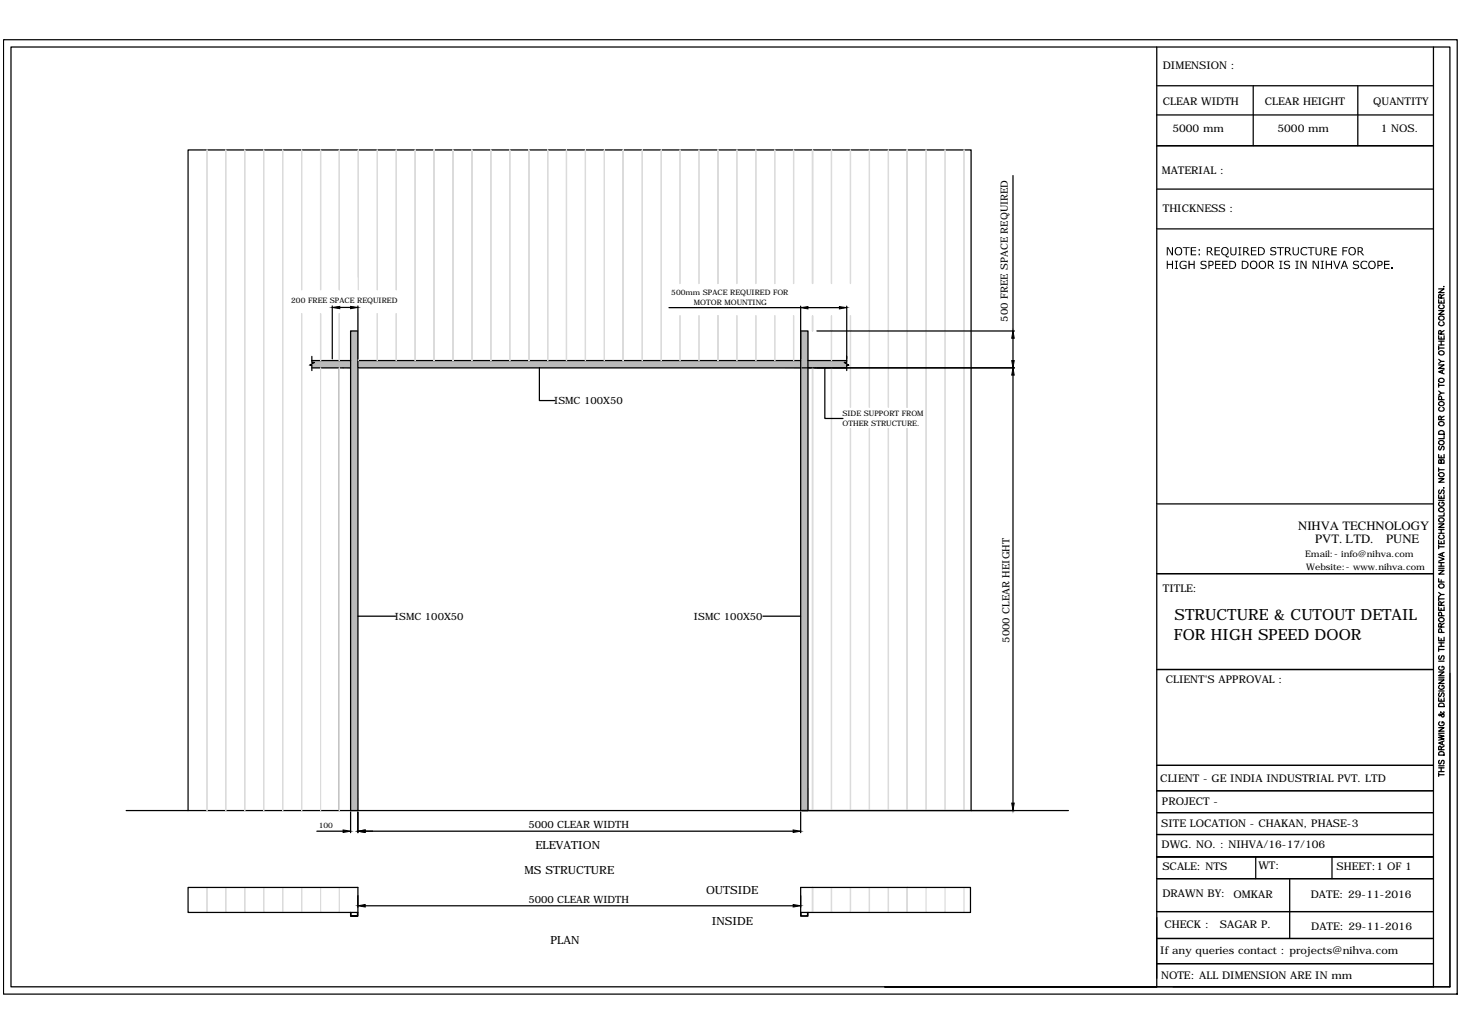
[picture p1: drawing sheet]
<svg xmlns="http://www.w3.org/2000/svg" width="297mm" height="210mm" viewBox="0 0 297 210" stroke-linecap="round" stroke-linejoin="round" font-family="sans-serif">
<!-- layer: 0 -->
<g fill="#bababa" stroke="#bababa" stroke-width=".2">
<path d="M71.2 67.3v97.4h1.5zM71.2 67.3h1.5v97.4z"/>
<path d="M63.4 73.3v.3h7.8zM63.4 73.3h7.8v.3z"/>
<path d="M62.9 74.2h8.3l-7.3-.6zM63.9 73.6h7.3v.6z"/>
<path d="M63.4 74.2v.5h7.8zM63.4 74.2h7.8v.5z"/>
<path d="M164.2 73.3v.3h7.8zM164.2 73.3h7.8v.3z"/>
<path d="M164.2 73.6v.6h8.3zM164.2 73.6h7.3l1 .6z"/>
<path d="M164.2 74.2v.5h7.8zM164.2 74.2h7.8v.5z"/>
<path d="M72.7 73.3v1.4h90zM72.7 73.3h90v1.4z"/>
<path d="M162.7 67.3v97.4h1.5zM162.7 67.3h1.5v97.4z"/>
</g>
<g fill="none" stroke="#000" stroke-width=".25">
<path d="M.7 8.1h295.4v193.9h-295.4zM2.2 9.6h292.4v190.9h-292.4zM235 9.6v190.9h56.2v-190.9M235 17.4h56.2M254.6 17.4v12.2M275.9 17.4v12.2M205.8 35.7v31.6M235 29.6h56.2M235 23.4h56.2M235 38.4h56.2M235 46.5h56.2M292.3 58.7h1.1l-1.1 .8h1.1"/>
<path d="M293.3 58.2h.1M293.4 59.8l-.6 .4M63.4 72.4v1.2h.5l-1 .6h.5v1.1M63.4 73.3h7.8M63.4 74.7h7.8M67.5 62.2v10.7M68.9 74.7v90M69 62.5h2.2M71.2 67.3h1.5v97.4h-1.5zM72.7 67.3v7.4h90M72.7 73.3h90M72.7 62.2v10.7"/>
<path d="M109.6 74.7v6.7h3.1M135.9 62.5h26.8M162.7 62.2v102.5h1.5v-97.4h-1.5M163 74.7h43.1M164.2 73.3h7.8M164.2 62.5h6.3M166 67.3h40.1M167.6 74.7v10.3h3.7M172 72.4v1.2h-.5l1 .6h-.5v1.1M172 62.2v10.7M205.8 68.7v4.6M205.8 76.2v87"/>
<path d="M292.3 74.2h1.1l-1.1 .7h1.1M292.3 68.2v.7h1.1v-.7M292.3 63.1h1.1l-1.1 .8h1.1M292.3 60.9v.7h1.1v-.7M292.3 70.3v.8M292.3 77.9v.8M292.3 79.4l.5 .5M292.3 78.3h1.1M292.3 73l.5 .4M292.3 70.7h1.1M292.3 70.1h1.1M292.3 69.3h1.1"/>
<path d="M292.3 71.5a.51 .51 0 0 1 .8-.2 .51 .51 0 0 1 0 .8 .52 .52 0 0 1-.6 0 .52 .52 0 0 1-.2-.6zM292.3 64.4a.51 .51 0 0 1 .8-.2 .51 .51 0 0 1 0 .8 .52 .52 0 0 1-.6 0 .52 .52 0 0 1-.2-.6zM292.6 65.4a.45 .45 0 0 0-.3 .6 .45 .45 0 0 0 .7 .2 .42 .42 0 0 0 .4-.3 .42 .42 0 0 0-.3-.5M292.6 62a.39 .39 0 0 0-.3 .4 .39 .39 0 0 0 .4 .3h.3a.39 .39 0 0 0 .4-.3 .39 .39 0 0 0-.3-.4M292.8 67.9v-.6l-.4-.1-.1 .7h1.1M292.8 60.6v-.7h-.4l-.1 .7h1.1M292.8 61.2v.4M292.8 68.5v.4M292.8 69.3v.8M293 75.3v.5M293.4 79.9h-.6l-.5 .4M293.4 75.1l-1.1 .5 1.1 .4"/>
<path d="M293.4 73.4h-.6l-.5 .5M293.4 67.2l-.6 .3M292.3 97.3h1.1l-1.1 .7h1.1M292.3 92.4v.6h1.1v-.6M292.3 95.1v.7M292.3 95.4h1.1M292.3 87.7a.62 .62 0 0 1 1.1 .2v.4h-1.1zM292.5 99.6l-.2 .2v.4l.2 .1 .2-.1 .3-.6h.2l.2 .2-.2 .5M292.5 90.7l-.2 .3v.3l.4 .1 .2-.6 .3-.1 .2 .3-.2 .4M292.6 82.8a.39 .39 0 0 0-.3 .4 .39 .39 0 0 0 .4 .4h.3a.39 .39 0 0 0 .4-.4 .39 .39 0 0 0-.3-.4M292.8 93.7l.2-.3 .3 .1 .1 .2v.4h-1.1l.1-.6h.4v.6M292.8 85.3v-.6l-.4-.1-.1 .7h1.1"/>
<path d="M292.8 92.6v.4M292.9 81.2l-.1-.6-.4-.1-.1 .7h1.1M293.3 99.1h.1M293.4 88.5v.6h-1.1M293.4 84.6l-.6 .3M235 116.6h56.2M235 102.4h56.2M292.3 117.6v.7h1.1M292.3 115.9h1.1l-1.1 .8h1.1M292.3 113.2l1.1 .4-1.1 .4M292.3 109.8v.7h1.1v-.7M292.3 106.5h1.1l-1.1 .7h1.1"/>
<path d="M292.3 100.6v.6h1.1v-.6M292.3 110.7v.8M292.3 115.5h1.1M292.3 115h1.1M292.3 114.3h1.1M292.3 111.1h1.1M292.3 108.4h1.1M292.3 107.6h1.1M292.3 101.7h1.1M292.3 103.4a.51 .51 0 0 1 .8-.2 .51 .51 0 0 1 0 .8 .52 .52 0 0 1-.6 0 .52 .52 0 0 1-.2-.6zM292.6 108.7a.39 .39 0 0 0-.3 .5 .39 .39 0 0 0 .4 .3h.3a.39 .39 0 0 0 .4-.3 .39 .39 0 0 0-.3-.5M292.6 102.1a.45 .45 0 0 0-.3 .6 .45 .45 0 0 0 .7 .2 .4 .4 0 0 0 .4-.4 .4 .4 0 0 0-.4-.4v.2"/>
<path d="M292.8 100.8v.4M292.8 107.6v.8M292.8 110.1v.4M292.8 114.3v.7M292.8 117.8v.5M293 112.4v.5M293.4 112.3l-1.1 .4 1.1 .4M293.4 104.2v.6h-1.1M72.7 125.2h7.7M155 125.2h7.7M291.2 136h-56.2h56.2M292.3 138.2h1.1l-1.1 .7h1.1"/>
<path d="M292.3 136.6h1.1l-1.1 .7h1.1M292.3 129.5v.7h1.1v-.7M292.3 123.3v.7h1.1v-.7M292.3 121.3v.8M292.3 131.6v.8M292.3 137.7h1.1M292.3 134.4h1.1M292.3 132h1.1M292.3 131.3h1.1M292.3 130.6h1.1M292.3 121.7h1.1M292.3 120.4l.5 .4"/>
<path d="M292.5 133.3l-.2 .2 .2 .5 .2-.1 .3-.6h.4v.4l-.2 .3M292.6 139.3a.45 .45 0 0 0-.3 .6 .45 .45 0 0 0 .7 .2 .4 .4 0 0 0 .4-.4 .4 .4 0 0 0-.4-.4v.2M292.6 135.4a.39 .39 0 0 0-.3 .5 .39 .39 0 0 0 .4 .3h.3a.38 .38 0 0 0 .4-.4 .38 .38 0 0 0-.4-.4v.3M292.8 127.4v-.6l-.3-.2-.2 .2v.6h1.1M292.8 123v-.6l-.4-.1-.1 .7h1.1M292.8 123.6v.4M292.8 129.8v.4M292.8 130.6v.7M292.9 128.5l-.1-.6-.4-.1-.1 .7h1.1M292.9 125.1l-.1-.6-.4-.1-.1 .7h1.1M293.4 120.8h-.6l-.5 .4M293.4 126.6l-.6 .4"/>
<path d="M293.4 122.3l-.6 .3M294.6 136.8v63.7h-56.3M235 155.5h56.2M292.3 149.3l1.1 .3-1.1 .2 1.1 .3-1.1 .3M292.3 147.9h1.1l-1.1 .7h1.1M292.3 141.8v.7h1.1v-.7M292.3 157.4h1.1M292.3 157v.8M292.3 156.8h1.1M292.3 156h1.1M292.3 155.6h1.1M292.3 149h1.1"/>
<path d="M292.3 140.4h1.1M292.3 152.9a.6 .6 0 0 1 .8-.1 .6 .6 0 0 1 .3 .6h-1.1zM292.3 143.1a.6 .6 0 0 1 .8-.2 .6 .6 0 0 1 .3 .7h-1.1zM292.5 154.5l-.2 .3 .2 .4 .2-.1 .3-.6 .4 .1v.4l-.2 .2M292.5 140.8l-.2 .2v.4l.2 .1h.2l.3-.7h.2l.2 .2-.2 .5M292.6 146.7a.46 .46 0 0 0-.3 .6 .46 .46 0 0 0 .7 .2 .4 .4 0 0 0 .4-.4 .4 .4 0 0 0-.4-.4v.3M292.8 144.6l-.1 .1a.73 .73 0 0 1 .6 1h-.3l-.4-.6h-.3v.3a.96 .96 0 0 0 1.1-.7l-.1-.1M292.8 152.3v-.6h-.4l-.1 .6h1.1M292.8 142.1v.4M292.8 156v.8M293 150.7v.5M293.4 150.6l-1.1 .4 1.1 .4"/>
<path d="M293.4 151.6l-.6 .4M25.6 164.7h191.5M38.2 164.7v-134.2h159.1v134.2M64.4 168.9h5.3M71.2 165v4.2M72.7 165v4.2M74.2 168.9h86.9M162.7 165v4.2M235 160.7h56.2M235 165.1h56.2M235 169.6h56.2M235 178.5h56.2"/>
<path d="M255.1 174.1v4.4M262 178.5v12.2M270.6 174.1v4.4M291.2 174.1h-56.2h56.2M72.6 185.4v.7h-1.3l-.1-.7v.8h1.5v-.8h-34.5v-5.1h34.5v5.1M74.2 184.1h86.9M162.7 185.4v.8h1.5v-.8M162.7 180.3h34.5v5.1h-34.5zM162.8 185.4v.7h1.3v-.7M235 185.2h56.2M235 190.7h56.2M235 195.8h56.2"/>
<path d="M179.7 200.5h55.3h-55.3"/>
<circle cx="292.8" cy="77.3" r=".52"/>
<circle cx="292.8" cy="82" r=".52"/>
<circle cx="292.8" cy="96.5" r=".51"/>
<circle cx="292.8" cy="89.9" r=".51"/>
<circle cx="292.8" cy="86.1" r=".51"/>
<circle cx="292.8" cy="105.6" r=".52"/>
<circle cx="292.8" cy="119.1" r=".51"/>
<circle cx="292.8" cy="125.9" r=".51"/>
</g>
<g fill="none" stroke="#dbdbdb" stroke-width=".25">
<path d="M42.1 30.5v134.2M45.9 30.5v134.2M49.7 30.5v134.2M53.6 30.5v134.2M57.4 30.5v134.2M61.3 30.5v28.4M65.1 30.5v28.4M68.9 30.5v28.4M76.7 30.5v28.4M80.5 30.5v28.4M84.4 30.5v42.8v-42.8M88.2 30.5v42.8z"/>
<path d="M92 30.5v42.8v-42.8M95.9 30.5v42.8v-42.8M99.7 30.5v42.8v-42.8M103.6 30.5v42.8v-42.8M107.4 30.5v42.8zM111.3 30.5v42.8v-42.8M115.1 30.5v42.8v-42.8M118.9 30.5v42.8v-42.8M122.8 30.5v42.8v-42.8M126.6 30.5v42.8zM130.5 30.5v42.8v-42.8M134.4 30.5v42.8v-42.8"/>
<path d="M138.2 30.5v27.1M142 30.5v27.1M145.9 30.5v27.1M149.7 30.5v27.1M153.6 30.5v27.1M157.4 30.5v27.1M161.2 30.5v27.1M165.1 30.5v27.1M168.9 30.5v27.1M172.8 30.5v27.1M176.6 30.5v52.2M180.5 30.5v52.2"/>
<path d="M184.3 30.5v52.2M188.2 30.5v134.2M192 30.5v134.2M195.9 30.5v134.2M72.8 56.3v-25.8v28.4M61.3 63.7v101M65.1 63.7v9.6M65.1 74.7v90M68.9 63.7v9.6M68.9 74.7v90M72.8 63.7v9.6M76.7 63.7v9.6"/>
<path d="M80.5 63.7v9.6M138.2 64.2v9.1M142 64.2v9.1M145.9 64.2v9.1M149.7 64.2v9.1M153.6 64.2v9.1M157.4 64.2v9.1M161.2 64.2v9.1M165.1 74.7v90M165.1 64.2v3.1M168.9 64.2v9.1M168.9 74.7v90"/>
<path d="M172.8 64.2v18.5M172.8 87.1v77.6M176.6 87.1v77.6M180.5 87.1v77.6M184.3 87.1v77.6M42.1 180.3v5.1M45.9 180.3v5.1M49.7 180.3v5.1M53.6 180.3v5.1M57.4 180.3v5.1M61.3 180.3v5.1M65.1 180.3v5.1"/>
<path d="M68.9 180.3v5.1M165.1 180.3v5.1M168.9 180.3v5.1M172.8 180.3v5.1M176.6 180.3v5.1M180.5 180.3v5.1M184.3 180.3v5.1M188.2 180.3v5.1M192 180.3v5.1M195.9 180.3v5.1"/>
</g>
<g fill="#000" stroke="#000" stroke-width=".2">
<path d="M67.5 62.5l1.5-.2v.4zM71.2 62.3l1.5 .2-1.5 .2zM162.7 62.5l1.5-.2v.5zM170.5 62.3l1.5 .2-1.5 .3zM205.8 74.7l.3 1.5h-.5zM205.6 73.3h.5l-.3 1.4zM205.8 67.3l.3 1.4h-.5zM69.7 168.6l1.5 .3-1.5 .2zM72.7 168.9l1.5-.3v.5zM161.1 168.6l1.6 .3-1.6 .2zM205.6 163.2h.5l-.3 1.5zM72.7 184.1l1.5-.3v.5z"/>
<path d="M161.1 183.8l1.6 .3-1.6 .2z"/>
</g>
<g fill="#000">
<path d="M237.1 50.2h.3l.7 1.3v-1.3h.2v1.7h-.2l-.8-1.5v1.5h-.2zM237.1 53h.2v.6h.8v-.6h.2v1.6h-.2v-.8h-.8v.8h-.2zM238.7 53h.6v.2h-.2v1.3h.2v.1h-.6v-.1h.2v-1.3h-.2zM239.8 53.2l.4-.2 .9 .1v.3l-.4-.2h-.4l-.5 .5 .1 .5 .4 .3 .6-.1v-.4h-.5v-.2h.7v.8l-.8 .1-.5-.3-.2-.8zM240.3 50.2h1.4v.2h-.6v1.5h-.2v-1.5h-.6zM241.5 53h.2v.6h.8v-.6h.2v1.6h-.2v-.8h-.8v.8h-.2zM241.9 50.2h1.1v.2h-.8v.5h.8v.1h-.8v.7h.8v.2h-1.1zM244 53.2l.3-.2h.6l.2 .1v.2l-.7-.1a.26 .26 0 0 0-.3 .2 .26 .26 0 0 0 .4 .3l.6 .3v.4l-.4 .3-.8-.1v-.3l.4 .2h.4a.26 .26 0 0 0 .2-.3 .26 .26 0 0 0-.3-.2l-.6-.3zM246.7 50.2h1.1v.2h-.8v.5h.8v.1h-.8v.7h.8v.2h-1.1zM246.9 53h1.1v.2h-.9v.4h.9v.2h-.9v.7h.9v.1h-1.1zM248.3 53h1.1v.2h-.9v.4h.9v.2h-.9v.7h.9v.1h-1.1zM250 50.2h.2v1.2l.2 .3h.3l.3-.2v-1.3h.2v1.3l-.3 .3-.6 .1-.3-.2z"/>
<path d="M251.6 50.2h.6v.2h-.2v1.3h.2v.2h-.6v-.2h.2v-1.3h-.2zM254.2 50.2h1.1v.2h-.9v.5h.9v.1h-.9v.7h.9v.2h-1.1zM258.1 50.4l.4-.2h.5l.3 .1v.3l-.7-.2a.28 .28 0 0 0-.3 .3 .28 .28 0 0 0 .4 .2l.3 .1a.52 .52 0 0 1 .2 .7 .52 .52 0 0 1-.7 .2l-.5-.1v-.3l.8 .2a.29 .29 0 0 0 .3-.4 .29 .29 0 0 0-.4-.2l-.6-.2zM259.9 53h.6v.2h-.2v1.3h.2v.1h-.6v-.1h.2v-1.3h-.2zM259.4 50.2h1.4v.2h-.5v1.5h-.3v-1.5h-.6zM261 53.1l.8-.1 .2 .1v.2l-.4-.1a.32 .32 0 0 0-.5 .3 .32 .32 0 0 0 .5 .2l.3 .1a.53 .53 0 0 1 .1 .7 .53 .53 0 0 1-.8 .1h-.4v-.3l.4 .2h.4a.26 .26 0 0 0 .3-.3 .26 .26 0 0 0-.3-.2l-.7-.3zM263.2 53h.6v.2h-.2v1.3h.2v.1h-.6v-.1h.2v-1.3h-.2zM262.6 50.2h.2v1.2l.3 .3 .5-.1 .1-1.4h.2v1.2l-.2 .4-.7 .1-.3-.2zM264.2 53h.4l.6 1.3v-1.3h.3v1.6h-.3l-.8-1.4v1.4h-.2zM264.4 50.4l.4-.2 .8 .1v.3l-.3-.2h-.5l-.4 .4v.5l.3 .3 .5 .1 .4-.2v.3l-.8 .1-.4-.2-.2-.4v-.6zM265.7 50.2h1.4v.2h-.6v1.5h-.2v-1.5h-.6zM266.7 53h.3l.7 1.3v-1.3h.3v1.6h-.3l-.8-1.4v1.4h-.2z"/>
<path d="M267.3 50.2h.2v1.3l.2 .2 .6-.2v-1.3h.2v1.3l-.2 .3-.6 .1-.4-.3zM268.3 53h.7v.2h-.2v1.3h.2v.1h-.7v-.1h.2v-1.3h-.2zM269.4 53h.2v.6h.8v-.6h.2v1.6h-.2v-.8h-.8v.8h-.2zM270.5 50.2h1.1v.2h-.9v.5h.9v.1h-.9v.7h.9v.2h-1.1zM270.9 53h.2l.5 1.4 .5-1.4h.3l-.6 1.6h-.3zM272.7 50.2h1.1v.2h-.8v.5h.7v.2h-.7v.8h-.3zM274.9 53.2l.3-.2h.6l.3 .1v.2l-.8-.1a.32 .32 0 0 0-.1 .4 .32 .32 0 0 0 .5 .1l.4 .3-.1 .6h-.9h-.2v-.3l.5 .2a.32 .32 0 0 0 .5-.3 .32 .32 0 0 0-.5-.3l-.5-.2zM276.6 53.2l.3-.2 .9 .1v.3l-.8-.2-.4 .4v.4l.3 .4 .5 .1 .4-.2-.1 .3-.6 .1-.5-.2-.2-.5zM281.2 53h1.1v.2h-.9v.4h.9v.2h-.9v.7h.9v.1h-1.1zM282.7 54.3h.3v.3h-.3z"/>
<path d="M238.8 50.5l.4-.3 .8 .2 .2 .4-.1 .8-.4 .3-.7-.1-.3-.5zM239.2 50.4l-.3 .3 .1 .8 .3 .2h.4l.2-.3v-.7l-.3-.3z"/>
<path d="M243.5 50.6h.3v.4h-.3zM243.5 51.5h.3v.4h-.3z"/>
<path d="M245.2 50.2l.9 .1a.51 .51 0 0 1-.2 .9l.6 .7h-.2l-.6-.7h-.3v.7h-.2zM245.4 50.4v.6l.6-.1a.33 .33 0 0 0-.3-.5z"/>
<path d="M245.5 53h.8l.3 .3v.4l-.2 .3h-.7v.6h-.2zM245.7 53.2v.6h.5l.2-.2a.33 .33 0 0 0-.5-.4z"/>
<path d="M248.2 50.5l.5-.3h.4l.4 .2 .1 .9-.2 .4a.18 .18 0 0 0-.2 .1 .18 .18 0 0 0 .1 .3h.4v.2h-.5l-.3-.4h-.3l-.4-.3-.1-.3zM248.6 50.4l-.3 .6 .1 .5 .3 .2h.4l.3-.3v-.7l-.3-.3z"/>
<path d="M249.8 53h.8l.4 .3 .1 .7-.3 .5-1 .1zM250 53.2v1.3l.6-.1 .3-.2v-.6l-.3-.4z"/>
<path d="M252.3 53h.8l.5 .3 .1 .7-.3 .5-1.1 .1zM252.5 53.2v1.3l.6-.1 .3-.2v-.6l-.3-.4z"/>
<path d="M252.6 50.2h.8l.2 .2v.5l-.2 .3 .5 .7h-.3l-.5-.7h-.3v.7h-.2zM252.8 50.4v.6h.5l.1-.2a.29 .29 0 0 0 0-.3 .29 .29 0 0 0-.3-.1z"/>
<path d="M253.9 53.8a.85 .85 0 0 1 1.7 0 .85 .85 0 0 1-1.7 0zM254.4 53.2l-.2 .5v.6l.3 .2h.4l.3-.4v-.6l-.3-.3z"/>
<path d="M255.6 50.2h.8l.4 .2 .2 .8-.3 .5-.3 .1-.8 .1zM255.8 50.4v1.3l.6-.1 .3-.3v-.6l-.4-.3z"/>
<path d="M255.7 53.8a.82 .82 0 0 1 1.6 0 .82 .82 0 0 1-1.6 0zM256.1 53.2l-.2 .5 .1 .4 .3 .4h.4l.3-.4v-.6l-.3-.3z"/>
<path d="M257.6 53h.7l.3 .2v.5l-.3 .2 .6 .7h-.2l-.6-.6h-.3v.6h-.2zM257.8 53.2v.6h.2a.3 .3 0 0 0 .4-.3 .3 .3 0 0 0-.3-.3z"/>
<path d="M261.1 50.2l1 .2 .1 .4-.4 .4 .7 .7h-.3l-.6-.7h-.3v.7h-.2zM261.3 50.4v.6h.5l.1-.5z"/>
<path d="M268.9 50.2l.9 .1a.51 .51 0 0 1-.1 .9l.6 .7h-.3l-.5-.7h-.4v.7h-.2zM269.1 50.4v.6l.7-.1a.33 .33 0 0 0-.4-.5z"/>
<path d="M273 53h.3l.6 1.6h-.2l-.2-.4h-.7l-.2 .4h-.2zM273.2 53.2l-.3 .8h.5z"/>
<path d="M274.1 50.4l.4-.2h.4l.4 .2 .2 .8-.3 .6-.7 .1-.4-.3-.1-.9zM274.3 50.5l-.1 .3 .1 .7 .3 .2 .4-.1 .2-.3v-.7l-.4-.2z"/>
<path d="M275.8 50.2h.8l.2 .2 .1 .5-.4 .3 .7 .7h-.3l-.6-.7h-.3v.7h-.2zM276 50.4v.6l.6-.1a.31 .31 0 0 0 0-.3 .31 .31 0 0 0-.3-.2z"/>
<path d="M277.9 53.8a.85 .85 0 0 1 1.7 0 .85 .85 0 0 1-1.7 0zM278.4 53.2l-.2 .4v.6l.3 .3h.4l.3-.3 .1-.7-.4-.3z"/>
<path d="M279.9 53h.8l.2 .3v.4l-.2 .3h-.6v.6h-.2zM280.1 53.2v.6h.4l.2-.2a.33 .33 0 0 0-.4-.4z"/>
</g>
<g font-size="3.1">
<text x="238.5" y="129.9">FOR HIGH SPEED DOOR</text>
<text x="238.6" y="126.1">STRUCTURE &amp; CUTOUT DETAIL</text>
</g>
<g font-size="2.6">
<text x="263.8" y="107.7">NIHVA TECHNOLOGY</text>
<text x="267.2" y="110.4">PVT. LTD.</text>
<text x="281.6" y="110.4">PUNE</text>
</g>
<g font-size="2.3">
<text x="108.8" y="172.5">ELEVATION</text>
<text x="106.5" y="177.6">MS STRUCTURE</text>
<text x="143.5" y="181.6">OUTSIDE</text>
<text x="111.8" y="191.8">PLAN</text>
<text x="144.6" y="187.9">INSIDE</text>
</g>
<g font-size="2.2">
<text x="236.2" y="14">DIMENSION :</text>
<text x="236.2" y="21.4">CLEAR WIDTH</text>
<text x="256.9" y="21.4">CLEAR HEIGHT</text>
<text x="279" y="21.4">QUANTITY</text>
<text x="238.2" y="26.7">5000 mm</text>
<text x="259.5" y="26.7">5000 mm</text>
<text x="280.5" y="26.7">1 NOS.</text>
<text x="236" y="35.4">MATERIAL :</text>
<text x="236.2" y="43">THICKNESS :</text>
<text x="236.2" y="120.2">TITLE:</text>
<text x="236.8" y="138.9">CLIENT'S APPROVAL :</text>
<text x="235.7" y="158.8">CLIENT - GE INDIA INDUSTRIAL PVT. LTD</text>
<text x="235.9" y="168">SITE LOCATION - CHAKAN, PHASE-3</text>
<text x="236.1" y="163.6">PROJECT -</text>
<text x="236" y="172.4">DWG. NO. : NIHVA/16-17/106</text>
<text x="236.2" y="176.7">SCALE: NTS</text>
<text x="255.7" y="176.6">WT:</text>
<text x="271.6" y="176.7">SHEET:1 OF 1</text>
<text x="236.2" y="182.3">DRAWN BY: OMKAR</text>
<text x="266.3" y="182.5">DATE: 29-11-2016</text>
<text x="236.6" y="188.6">CHECK :</text>
<text x="247.8" y="188.5">SAGAR P.</text>
<text x="266.4" y="188.9">DATE: 29-11-2016</text>
<text x="235.7" y="193.8">If any queries contact : projects@nihva.com</text>
<text x="235.9" y="199">NOTE: ALL DIMENSION ARE IN mm</text>
</g>
<g font-size="2">
<text x="204.8" y="65.3" transform="rotate(-90 204.8 65.3)">500 FREE SPACE REQUIRED</text>
<text x="112.6" y="82.2">ISMC 100X50</text>
<text x="80.2" y="126">ISMC 100X50</text>
<text x="141" y="126">ISMC 100X50</text>
<text x="205.1" y="130.6" transform="rotate(-90 205.1 130.6)">5000 CLEAR HEIGHT</text>
<text x="107.3" y="168.3">5000 CLEAR WIDTH</text>
<text x="107.3" y="183.4">5000 CLEAR WIDTH</text>
</g>
<g font-size="1.8">
<text x="265.2" y="113.2">Email:- info@nihva.com</text>
<text x="265.4" y="115.9">Website:- www.nihva.com</text>
</g>
<g font-size="1.5">
<text x="59.2" y="61.6">200 FREE SPACE REQUIRED</text>
<text x="136.4" y="60">500mm SPACE REQUIRED FOR</text>
<text x="141" y="61.9">MOTOR MOUNTING</text>
<text x="171.1" y="84.6">SIDE SUPPORT FROM</text>
<text x="171.2" y="86.5">OTHER STRUCTURE.</text>
<text x="64.8" y="168.3">100</text>
</g>
</svg>
